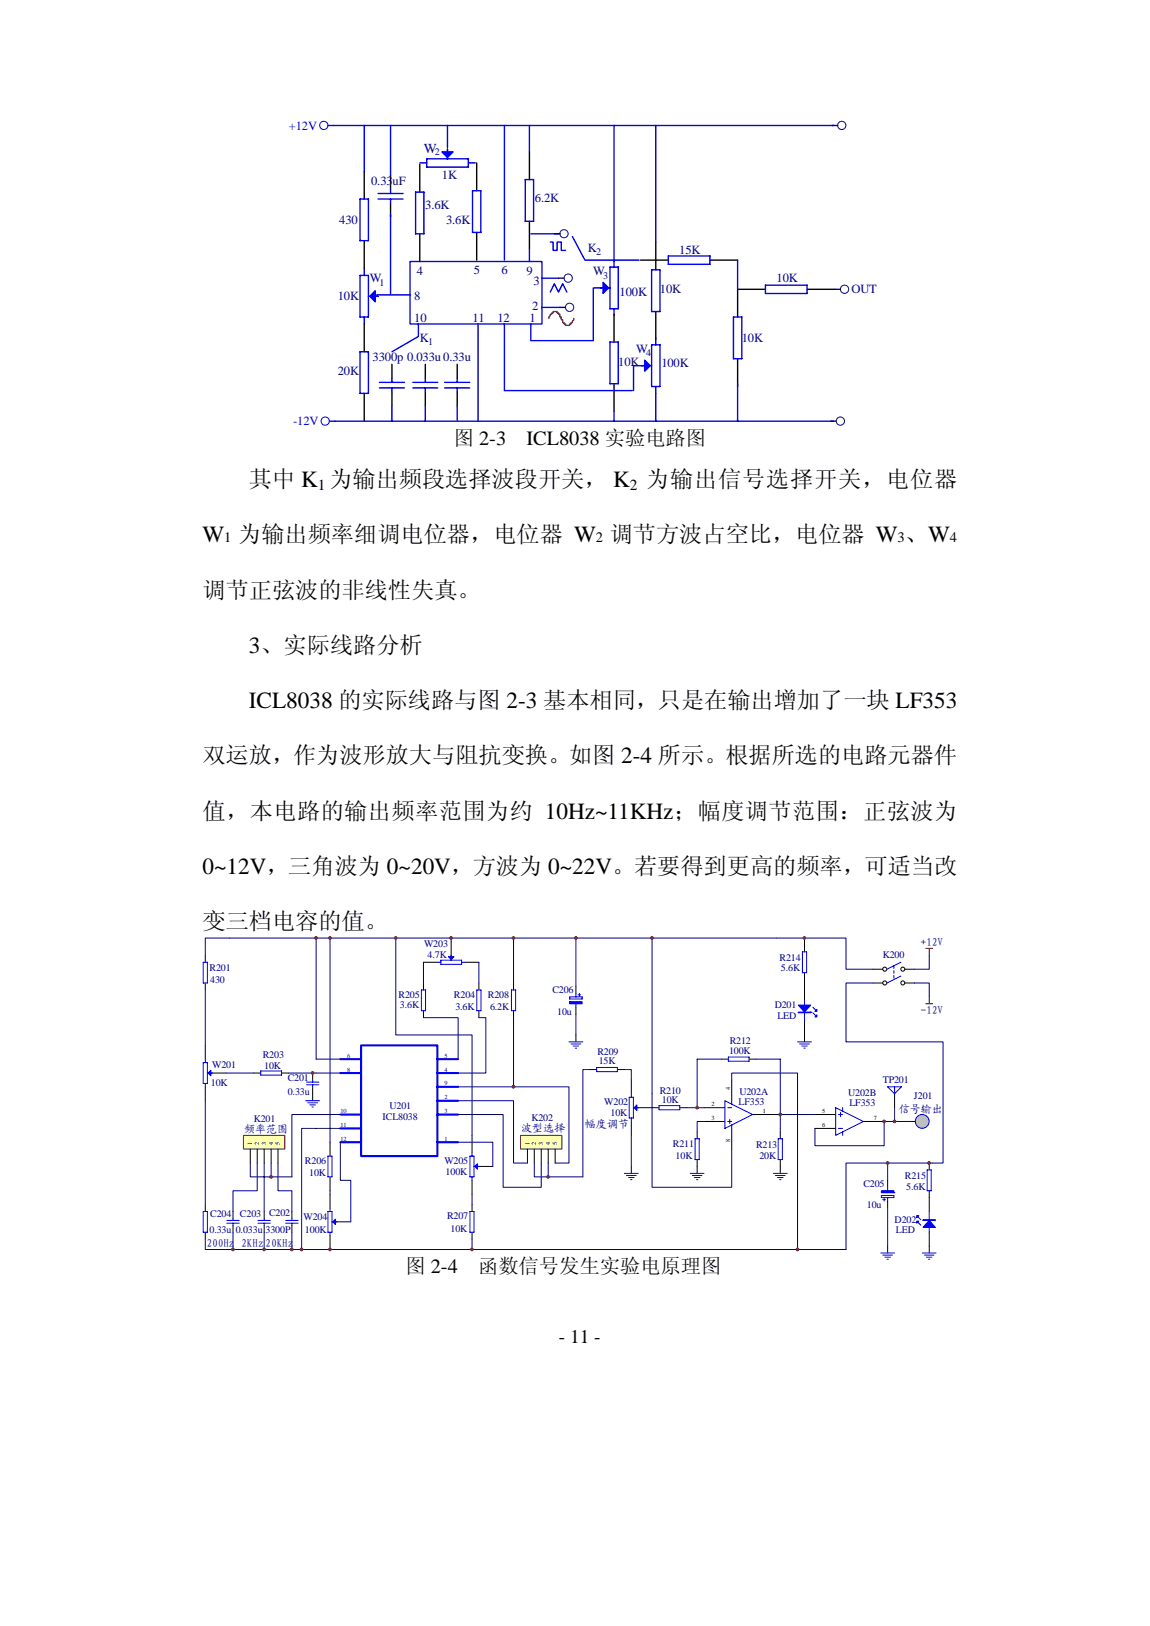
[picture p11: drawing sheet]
<svg xmlns="http://www.w3.org/2000/svg" width="210mm" height="297mm" viewBox="0 0 210 297" stroke-linecap="round" stroke-linejoin="round" font-family="sans-serif">
<g fill="none" stroke="#00f" stroke-width=".25">
<path d="M59.9 22.9h92.3M65.7 36.4h1.6v7.6h-1.6zM66.5 22.9v8.4M69 36.4h4.6M69 35.3h4.6M71.3 22.9v9.1M71.3 34.6v.7M71.3 36.4v.7M71.3 39.2v14.7M75.9 35.1h1.5v7.6h-1.5zM76.6 29.8h1.3M77.9 29h7.6v1.5h-7.6z"/>
<path d="M81.7 22.9v4.1M81.7 27.2v1.8M85.5 29.8h1.3M86.3 34.8h1.5v7.7h-1.5zM92.1 22.9v24.6M95.9 32.8h1.5v7.6h-1.5zM96.7 22.9v4.8M112.1 22.9v25.9M119.7 22.9v21.3M65.7 50.3h1.6v7.6h-1.6zM66.5 49v1.3M66.5 57.9v1.3"/>
<path d="M67.3 54.1h1.7M68.8 53.9h6.1M74.9 47.8h24.1v11.4h-24.1zM76.4 59.2v2.3l-4.8 2.8M92.1 59.2v12.2h23.3M96.7 45.5v2.3M96.9 42.7h5.3M99 50.8h3M99 56.2h3.2M100.5 53.4l.7-1.6 .8 1.6 .7-1.6 .8 1.6M100.5 44.2h.5v1.5h.7v-1.5h.8v1.5h.8M104.5 43.2l2.3 4.3h9.9"/>
<path d="M109.6 52.6h1.8M109.9 52.6h-1.6v9.6h-11.4v-3M111.4 48.8h1.5v7.6h-1.5zM112.1 56.4v1.3M119 49.3h1.5v7.6h-1.5zM122 46.8h7.6v1.5h-7.6zM133.9 57.9h1.5v7.6h-1.5zM134.7 47.5v5.4M139.8 52.1h7.6v1.5h-7.6zM60.2 76.9h92M65.7 64.3h1.6v7.6h-1.6zM69.3 70.9h4.6"/>
<path d="M69.3 69.8h4.6M71.6 69.1v.7M71.6 70.9v.7M71.6 74.1v2.8M75.4 70.9h4.5M75.4 69.8h4.5M77.7 69.1v.7M77.7 70.9v.7M77.7 74.1v2.8M81.2 70.9h4.6M81.2 69.8h4.6M83.5 69.1v.7"/>
<path d="M83.5 70.9v.7M83.5 74.1v2.6M111.4 62.5h1.5v7.6h-1.5zM112.1 75.2v1.7M119 66.8h-3.3v4.6M119 63h1.5v7.6h-1.5zM119.7 61.7v1.3M119.7 70.6v6.3M134.7 70.1v6.8"/>
</g>
<g fill="none" stroke="#000" stroke-width=".25">
<path d="M66.5 31.3v5.1M71.3 32v2.6M71.3 37.1v2.6M76.6 30v5.1M87 29.8v5M96.7 27.7v5.1M66.5 44v5M66.5 59.2v5.1M76.6 42.7v5.1M87 42.5v5M96.7 40.4v5.1M112.1 57.4v5.1"/>
<path d="M116.9 47.5h5.1M119.7 44.2v5.1M119.7 56.9v5.1M129.6 47.5h5.1M139.8 52.9h-5.1v5M147.4 52.9h5M66.5 71.9v5M71.6 66.5v2.6M71.6 71.6v2.5M77.7 66.5v2.6M77.7 71.6v2.5M83.5 66.5v2.6"/>
<path d="M83.5 71.6v2.5M112.1 70.1v5.1M134.7 65.5v5.1"/>
</g>
<g fill="#00f" stroke="#00f" stroke-width=".25">
<path d="M80.7 27.7h2l-1 1.1z"/>
<path d="M110.1 51.6l1 1-1 1z"/>
<path d="M117.7 65.8l1 1-1 1z"/>
<path d="M68.5 53.1v2l-1-1z"/>
</g>
<g fill="none" stroke="#000080" stroke-width=".18">
<circle cx="153.7" cy="22.9" r=".76"/>
<circle cx="103" cy="42.7" r=".75"/>
<circle cx="103.7" cy="50.8" r=".76"/>
<circle cx="104" cy="56.1" r=".76"/>
<circle cx="154.2" cy="52.8" r=".76"/>
<circle cx="153.4" cy="76.9" r=".76"/>
</g>
<path d="M151.9 22.9h1.1M87.3 59.2v17.7M101.2 42.7h1M102 50.8h1M102.2 56.2h1.1M152.4 52.9h1.1M151.7 76.9h1" fill="none" stroke="#000080" stroke-width=".25"/>
<path d="M100.2 58.2l.3-.8h.2v-.2h.3v-.3h.7v.3h.3v.2h.2v.5h.3v.5h.2v.5h.3v.3h.3v.2h.7v-.2h.3v-.3h.2l.3-.7" fill="none" stroke="#f00" stroke-width=".25"/>
<g fill="none" stroke="#00f" stroke-width=".18">
<path d="M37.1 175.8h.8v3.8h-.8zM47.6 195.6h3.8v.8h-3.8zM55.9 198.2h2.3M55.9 197.7h2.3M57.1 197.3v.4M57.1 198.2v.3M76.9 180.8h.8v3.8h-.8zM87.1 180.8h.7v3.8h-.7zM93.4 180.8h.7v3.8h-.7zM103.9 190.3h2.5M104 182.1h2.3v.4h-2.3zM104.3 190.7h1.7"/>
<path d="M104.6 191.1h1.1M105 191.5h.3M105.2 181.5v.6M105.2 183v1M105.5 181.7h.5M105.8 181.5v.5M108.9 195h3.8v.8h-3.8zM133 193.1h3.8v.8h-3.8zM145.6 190.3h2.6M146 190.7h1.8M146.4 191.1h1M146.8 191.5h.2"/>
<path d="M55.8 201.1h2.6M56.2 201.5h1.8M56.6 201.8h1M57 202.2h.2M114 214.4h2.5M114.4 214.7h1.8M114.8 215.1h1M115.1 215.5h.3M120.3 202h3.8v.7h-3.8zM126 214.4h2.5M126.4 214.7h1.8M126.8 215.1h1"/>
<path d="M126.9 208h.8v3.8h-.8zM127.2 215.5h.2M141.2 214.4h2.5M141.6 214.7h1.8M142 215.1h1M142.1 208h.8v3.8h-.8zM142.3 215.5h.3M160.9 218.4h2.3v.4h-2.3zM161.2 219.2h.5M161.4 218.9v.5M162.1 216.9v1M162.1 218.8v.6"/>
<path d="M169.3 213.7h.7v3.8h-.7zM37.1 221.3h.8v3.8h-.8zM41.4 223.5h2.3M41.4 222.9h2.3M42.5 222.6v.3M42.5 223.5v.3M47.1 223.5h2.3M47.1 222.9h2.3M48.2 222.6v.3M48.2 223.5v.3M52.2 223.5h2.2M52.2 222.9h2.2"/>
<path d="M53.3 222.6v.3M53.3 223.5v.3M85.8 221.3h.8v3.8h-.8zM160.8 228.9h2.5M161.2 229.3h1.8M161.6 229.7h1M161.9 230h.3M168.4 228.9h2.5M168.8 229.3h1.7M169.2 229.7h1M169.5 230h.3"/>
<circle cx="59.1" cy="22.9" r=".76"/>
<circle cx="59.4" cy="76.9" r=".76"/>
</g>
<g fill="none" stroke="#000" stroke-width=".18">
<path d="M37.5 174.5v1.3M37.5 179.6v1.2M77.3 179.6v1.2M87.4 179.6v1.2M93.8 179.6v1.2M46.3 196h1.3M51.4 196h1.3M57.1 196v1.3M57.1 198.5v2.6M77.3 184.6v1.3M87.4 184.6v1.3M93.8 184.6v1.3"/>
<path d="M105.2 180.2v1.3M105.2 184v1.3M105.2 189.1v1.2M107.7 195.4h1.2M112.7 195.4h1.3M131.7 193.5h1.3M136.8 193.5h1.2M146.9 189.1v1.2M115.3 213.1v1.3M119.1 202.4h1.2M124.1 202.4h1.3M127.3 206.8v1.2"/>
<path d="M127.3 211.8v2.6M142.5 206.8v1.2M142.5 211.8v2.6M162.1 215.6v1.3M162.1 219.4v1.3M169.7 212.5v1.2M169.7 217.5v1.3M37.5 220v1.3M37.5 225.1v1.3M42.5 221.3v1.3M42.5 223.8v1.3M48.2 221.3v1.3"/>
<path d="M48.2 223.8v1.3M53.3 221.3v1.3M53.3 223.8v1.3M86.2 220v1.3M86.2 225.1v1.3M162.1 227.6v1.3M169.7 227.6v1.3"/>
</g>
<g fill="#00f" stroke="#00f" stroke-width=".18">
<path d="M104 183v.4h2.3v-.4z" fill-rule="evenodd"/>
<path d="M160.9 217.5v.4h2.3v-.4z" fill-rule="evenodd"/>
</g>
<path d="M95.1 207.4h7.5v2.5h-7.5z" fill="#ffffb0"/>
<path d="M95 207.4h7.6v2.5h-7.6z" fill="none" stroke="#800000" stroke-width=".18"/>
<path d="M96.3 209.9v2.6M97.6 209.9v2.6M98.8 209.9v2.6M100.1 209.9v2.6M101.4 209.9v2.6" fill="none" stroke="#000" stroke-width=".18"/>
<path d="M44.5 207.4h7.5v2.5h-7.5z" fill="#ffffb0"/>
<path d="M169 173.2h1.3M169.7 173.2v1.3M169 183.4h1.3M169.7 182.1v1.3M44.4 207.4h7.6v2.5h-7.6z" fill="none" stroke="#800000" stroke-width=".18"/>
<g fill="none" stroke="#000" stroke-width=".18">
<path d="M77.3 175.8h2.6M82.4 172v2.5M84.9 175.8h2.5M159.4 177.1h1.8M159.4 179.6h1.8M165.2 177.1h1.8M165.2 179.6h1.8M37.5 191v2.5M37.5 198.5v2.6M38.8 196h2.5M115.3 197.3v2.5M146.9 180.2v2.6"/>
<path d="M146.9 186.5v2.6M45.7 209.9v2.6M47 209.9v2.6M48.2 209.9v2.6M49.5 209.9v2.6M50.8 209.9v2.6M86.2 208v2.6M86.2 215.6v2.5M87.4 213.1h2.6M115.3 204.9v2.5M116.5 202.4h2.6M169.7 218.8v2.5"/>
<path d="M169.7 225.1v2.5"/>
<circle cx="161.5" cy="177" r=".38"/>
<circle cx="161.5" cy="179.6" r=".38"/>
<circle cx="164.8" cy="177" r=".37"/>
<circle cx="164.8" cy="179.6" r=".37"/>
</g>
<g fill="none" stroke="#00f" stroke-width=".18">
<path d="M79.9 175.8h.6M80.5 175.4h3.8v.8h-3.8zM82.4 174.5v.9M84.3 175.8h.6M163.2 176.4v.5M163.2 177.3v.5M163.2 178.2v.5M164.5 175.8l-2.6 1.3M164.5 178.3l-2.6 1.3M37.1 194.1h.8v3.8h-.8zM37.5 193.5v.6M37.5 197.9v.6"/>
<path d="M37.9 196h.9M115.3 199.8v.6M146.9 182.8v3.7M148.4 185l.5 .5M148.4 184l.5 .5M85.8 211.2h.8v3.8h-.8zM86.2 210.6v.6M86.2 215v.6M86.6 213.1h.8M114.9 200.4h.8v3.8h-.8zM115.3 204.2v.7M115.7 202.4h.8"/>
<path d="M167.6 222.3l.5 .5M167.6 223.3l.5 .5M169.7 221.3v3.8"/>
</g>
<g fill="#00f" stroke="#00f" stroke-width=".18">
<path d="M81.9 174.8h1l-.5 .5z"/>
<path d="M38.5 195.5v1l-.5-.5z"/>
<path d="M115.8 202.4l.5-.6v1.1z"/>
<path d="M86.7 213.1l.5-.5v1z"/>
<path d="M145.8 183.6h2.2l-1.1 1.3z"/>
<path d="M149.2 185.4v.4h-.4z"/>
<path d="M149.2 184.4v.4h-.4z"/>
<path d="M169.7 222.9l1.1 1.3h-2.3z"/>
<path d="M167.4 222.1h.4l-.4 .4z"/>
<path d="M167.4 223.1h.4l-.4 .4z"/>
<path d="M145.8 184.9h2.2v.1h-2.2z" fill-rule="evenodd"/>
<path d="M168.5 222.8h2.3v.1h-2.3z" fill-rule="evenodd"/>
</g>
<circle cx="168.4" cy="204.9" r="1.26" fill="#c0c0c0" stroke="#00f" stroke-width=".18"/>
<g fill="none" stroke="#000" stroke-width=".18">
<path d="M146.9 171.4v2.5M146.9 177.7v2.5M133.6 197.3v3.8M163.3 199.8v2.6M60.3 208.7v2.5M60.3 215v2.5M60.3 218.1v2.6M128.5 204.9h3.9M128.5 202.4h3.9M133.6 206.1v3.8M137.4 203.6h3.8M148.8 203.6h3.8"/>
<path d="M148.8 206.1h3.8M157.6 204.9h3.8M60.3 225.7v2.6M61.5 223.2h2.6"/>
</g>
<g fill="none" stroke="#00f" stroke-width=".18">
<path d="M146.5 173.9h.8v3.8h-.8zM162.1 198.5h2.5l-1.3 1.3zM163.3 198.5v1.3M59.9 211.2h.7v3.8h-.7zM132.4 201.1l5 2.5-5 2.5zM132.9 202.4h.7M132.9 204.9h.7M133.2 204.5v.8M133.6 201.1v.6M133.6 205.5v.6M152.6 202.4l5 2.5-5 2.5zM153.1 206.1h.8"/>
<path d="M153.1 203.6h.8M153.5 203.2v.8M153.9 202.4v.6M153.9 206.8v.6M59.9 221.3h.7v3.8h-.7zM60.3 220.7v.6M60.3 225.1v.6M60.6 223.2h.9"/>
</g>
<g fill="none" stroke="#000080" stroke-width=".18">
<path d="M37.5 174.5v-3.1h117v5.7h4.9M57.7 171.4v22.1h4.4M60.3 171.4v37.3M72.3 171.4v17.7h13.9v18.9M77.3 175.8v3.8M82.4 171.4v.6M87.4 175.8v3.8M93.8 171.4v8.2M105.2 171.4v8.8M119.1 171.4v45.5h14.5v-7M159.4 179.6h-4.9v10.7h17.7v22.2h-17.7v15.8h-117v-1.9M167 179.6h2.7v2.5"/>
<path d="M169.7 174.5v2.6h-2.7M37.5 180.8v10.2M41.3 196h5M52.7 196h9.4M77.3 185.9h6.4v7.6M83.7 198.5h20.2v14h-2.5M87.4 185.9h1.3v10.1h-5M93.8 185.9v12.6M105.2 185.3v3.8M107.7 195.4h-1.3v19.6h-6.3M114 195.4h1.3v1.9M131.7 193.5h-4.4v8.9"/>
<path d="M133.6 197.3v-1.3h12v32.3M138 193.5h4.5v10.1h-1.3M37.5 201.1v18.9M47 212.5v5h-4.5v3.8M48.2 212.5v8.8M49.5 212.5v2.5M50.8 212.5v5h2.5v3.8M60.3 217.5v.6M62.1 203.6h-8.8v11.4h-7.6v-2.5M62.1 206.1h-7v22.2M62.1 208.7v6.9h2v7.6M83.7 208.7h6.3v4.4"/>
<path d="M83.7 201.1h10.1v11.4h2.5M83.7 203.6h8.2v13.3h6.9v-4.4M86.2 218.1v1.9M97.6 212.5v2.5h2.5v-2.5M115.3 207.4v5.7M125.4 202.4h3.1M128.5 204.9h-1.2v1.9M148.8 203.6h-6.3v3.2M162.1 212.5v3.1M163.3 202.4v2.5M167.1 204.9h-5.7v4.4h-12.6v-3.2M42.5 225.1v3.2"/>
<path d="M48.2 225.1v3.2M53.3 225.1v3.2M86.2 226.4v1.9M162.1 220.7v6.9"/>
</g>
<path d="M62.1 193.5h3.8M62.1 196h3.8M65.9 191h14v20.2h-14zM79.9 193.5h3.8M79.9 196h3.8M79.9 198.5h3.8M62.1 203.6h3.8M62.1 206.1h3.8M62.1 208.7h3.8M79.9 203.6h3.8M79.9 208.7h3.8M79.9 201.1h3.8" fill="none" stroke="#00f" stroke-width=".38"/>
<path d="M60.7 223.2l.6-.5v1z" fill="#00f" stroke="#00f" stroke-width=".18"/>
<g fill="#800000" stroke="#800000" stroke-width=".18">
<circle cx="49.5" cy="215" r=".24"/>
<circle cx="57.1" cy="196" r=".24"/>
<circle cx="100.1" cy="215" r=".24"/>
<circle cx="93.8" cy="198.5" r=".24"/>
<circle cx="127.3" cy="202.3" r=".24"/>
<circle cx="142.5" cy="203.6" r=".24"/>
<circle cx="161.4" cy="204.9" r=".24"/>
<circle cx="163.3" cy="204.9" r=".24"/>
<circle cx="42.5" cy="228.2" r=".24"/>
<circle cx="48.2" cy="228.2" r=".24"/>
<circle cx="53.3" cy="228.2" r=".24"/>
<circle cx="60.3" cy="228.2" r=".24"/>
<circle cx="86.2" cy="228.2" r=".24"/>
<circle cx="145.6" cy="228.2" r=".24"/>
<circle cx="162.1" cy="212.5" r=".24"/>
<circle cx="169.6" cy="212.5" r=".24"/>
<circle cx="57.7" cy="171.4" r=".24"/>
<circle cx="60.3" cy="171.4" r=".24"/>
<circle cx="72.3" cy="171.4" r=".24"/>
<circle cx="82.4" cy="171.4" r=".24"/>
<circle cx="93.8" cy="171.4" r=".24"/>
<circle cx="119.1" cy="171.4" r=".24"/>
<circle cx="105.1" cy="171.4" r=".24"/>
<circle cx="55.1" cy="228.2" r=".24"/>
<circle cx="146.9" cy="171.4" r=".24"/>
</g>
<g font-size="4.2">
<text x="45.4" y="89">其中 K 为输出频段选择波段开关， K</text>
<text x="118" y="89">为输出信号选择开关，电位器</text>
<text x="37" y="99.1">W 为输出频率细调电位器，电位器 W 调节方波占空比，电位器 W 、W</text>
<text x="37" y="109.2">调节正弦波的非线性失真。</text>
<text x="45.4" y="119.3">3、实际线路分析</text>
<text x="45.4" y="129.4">ICL8038 的实际线路与图 2-3 基本相同，只是在输出增加了一块 LF353</text>
<text x="37" y="139.4">双运放，作为波形放大与阻抗变换。如图 2-4 所示。根据所选的电路元器件</text>
<text x="37" y="149.5">值，本电路的输出频率范围为约 10Hz~11KHz；幅度调节范围：正弦波为</text>
<text x="37" y="159.6">0~12V，三角波为 0~20V，方波为 0~22V。若要得到更高的频率，可适当改</text>
<text x="37" y="169.7">变三档电容的值。</text>
</g>
<g font-size="3.7">
<text x="82.8" y="81.3">图 2-3</text>
<text x="96.1" y="81.3">ICL8038 实验电路图</text>
<text x="74" y="232.6">图 2-4</text>
<text x="87.3" y="232.6">函数信号发生实验电原理图</text>
</g>
<text font-size="3.5" x="102" y="245.4">- 11 -</text>
<g font-size="2.8">
<text x="58" y="89.5">1</text>
<text x="115" y="89.5">2</text>
</g>
<g font-size="2.6">
<text x="40.9" y="99.1">1</text>
<text x="108.8" y="99.1">2</text>
<text x="163.9" y="99.1">3</text>
<text x="173.4" y="99.1">4</text>
</g>
<text font-size="2.5" fill="#000080" x="77.4" y="27.9">W</text>
<g font-size="2.3" fill="#00f">
<text x="52.8" y="23.7">+12V</text>
<text x="53.5" y="77.7">-12V</text>
</g>
<g font-size="2.3" fill="#000080">
<text x="67.8" y="33.8">0.33uF</text>
<text x="80.7" y="32.8">1K</text>
<text x="61.9" y="40.9">430</text>
<text x="77.7" y="38.1">3.6K</text>
<text x="81.4" y="40.9">3.6K</text>
<text x="97.7" y="36.9">6.2K</text>
<text x="107.3" y="46">K</text>
<text x="124" y="46.5">15K</text>
<text x="67.5" y="51.6">W</text>
<text x="76.1" y="50.3">4</text>
<text x="86.5" y="50">5</text>
<text x="91.6" y="50">6</text>
<text x="96.2" y="50.3">9</text>
<text x="97.4" y="52.1">3</text>
<text x="108.3" y="50.3">W</text>
<text x="120.5" y="53.6">10K</text>
<text x="141.8" y="51.6">10K</text>
<text x="155.5" y="53.6">OUT</text>
<text x="61.7" y="54.9">10K</text>
<text x="75.6" y="58.9">10</text>
<text x="75.6" y="54.9">8</text>
<text x="86.3" y="58.9">11</text>
<text x="90.8" y="58.9">12</text>
<text x="96.7" y="58.9">1</text>
<text x="97.2" y="56.6">2</text>
<text x="113.1" y="54.1">100K</text>
<text x="76.6" y="62.5">K</text>
<text x="116.2" y="64.5">W</text>
<text x="135.4" y="62.5">10K</text>
<text x="61.7" y="68.6">20K</text>
<text x="68" y="66">3300p 0.033u 0.33u</text>
<text x="112.9" y="66.8">10K</text>
<text x="120.8" y="67">100K</text>
</g>
<g font-size="2" fill="#000080">
<text x="168.1" y="172.7">+12V</text>
<text x="168.1" y="185.3">-12V</text>
<text x="164.1" y="203.3">信号输出</text>
<text x="44.6" y="207">频率范围</text>
<text x="95.2" y="206.9">波型选择</text>
<text x="106.8" y="206.1">幅度调节</text>
<text x="37.7" y="227.7">200Hz 2KHz 20KHz</text>
</g>
<g font-size="1.8" fill="#000080">
<text x="79.4" y="28.3">2</text>
<text x="108.8" y="46.6">2</text>
<text x="69.3" y="52.2">1</text>
<text x="110.1" y="50.9">3</text>
<text x="78.2" y="63.1">1</text>
<text x="118" y="65.1">4</text>
<text x="77.4" y="173.1">W203</text>
<text x="38.2" y="177.4">R201</text>
<text x="38.4" y="179.7">430</text>
<text x="78.1" y="175">4.7K</text>
<text x="142.3" y="175.5">R214</text>
<text x="142.6" y="177.4">5.6K</text>
<text x="161.2" y="175">K200</text>
<text x="72.8" y="182.3">R205</text>
<text x="73" y="184.2">3.6K</text>
<text x="82.9" y="182.3">R204</text>
<text x="83.1" y="184.5">3.6K</text>
<text x="89.1" y="182.3">R208</text>
<text x="89.5" y="184.5">6.2K</text>
<text x="100.9" y="181.3">C206</text>
<text x="101.7" y="185.5">10u</text>
<text x="141.5" y="184.2">D201</text>
<text x="133.2" y="190.8">R212</text>
<text x="142" y="186.1">LED</text>
<text x="38.8" y="195.1">W201</text>
<text x="48" y="193.2">R203</text>
<text x="48.2" y="195.2">10K</text>
<text x="52.5" y="197.5">C201</text>
<text x="109.1" y="192.8">R209</text>
<text x="109.3" y="194.5">15K</text>
<text x="133.1" y="192.6">100K</text>
<text x="161.2" y="197.9">TP201</text>
<text x="38.5" y="198.4">10K</text>
<text x="52.5" y="200">0.33u</text>
<text x="71.1" y="202.5">U201</text>
<text x="110.3" y="201.9">W202</text>
<text x="111.5" y="203.8">10K</text>
<text x="120.5" y="199.8">R210</text>
<text x="120.8" y="201.4">10K</text>
<text x="134.9" y="201.9">LF353</text>
<text x="135" y="200">U202A</text>
<text x="154.9" y="200.3">U202B</text>
<text x="155.1" y="202.1">LF353</text>
<text x="166.9" y="200.8">J201</text>
<text x="46.3" y="205">K201</text>
<text x="69.9" y="204.6">ICL8038</text>
<text x="97" y="204.8">K202</text>
<text x="122.9" y="209.5">R211</text>
<text x="138" y="209.6">R213</text>
<text x="55.7" y="212.7">R206</text>
<text x="56.5" y="214.8">10K</text>
<text x="81.1" y="212.7">W205</text>
<text x="81.4" y="214.7">100K</text>
<text x="123.4" y="211.7">10K</text>
<text x="138.7" y="211.7">20K</text>
<text x="165.2" y="215.3">R215</text>
<text x="157.6" y="216.9">C205</text>
<text x="158.3" y="220.6">10u</text>
<text x="165.5" y="217.4">5.6K</text>
<text x="38.2" y="225.3">0.33u</text>
<text x="38.4" y="222.4">C204</text>
<text x="43.1" y="225.3">0.033u</text>
<text x="43.8" y="222.3">C203</text>
<text x="48.5" y="225.3">3300P</text>
<text x="49.1" y="222.2">C202</text>
<text x="55.4" y="222.9">W204</text>
<text x="55.7" y="225.2">100K</text>
<text x="81.6" y="222.8">R207</text>
<text x="82.3" y="225.1">10K</text>
<text x="163.3" y="223.4">D202</text>
<text x="163.6" y="225.3">LED</text>
</g>
<g font-size="1.1" fill="#000080">
<text x="63.4" y="193.2">6</text>
<text x="63.4" y="195.7">8</text>
<text x="81.1" y="195.7">4</text>
<text x="81.1" y="193.2">5</text>
<text x="62.1" y="203.3">10</text>
<text x="81.1" y="200.8">2</text>
<text x="81.1" y="203.3">3</text>
<text x="81.1" y="198.3">9</text>
<text x="62.1" y="205.9">11</text>
<text x="62.1" y="208.4">12</text>
<text x="81.1" y="208.4">1</text>
</g>
<g font-size="1.1">
<text x="129.9" y="202.1">2</text>
<text x="133.3" y="199.2" transform="rotate(-90 133.3 199.2)">4</text>
<text x="139.3" y="203.3">1</text>
<text x="150.1" y="203.3">5</text>
<text x="46.1" y="209.2" transform="rotate(-90 46.1 209.2)">1</text>
<text x="47.3" y="209.2" transform="rotate(-90 47.3 209.2)">2</text>
<text x="48.6" y="209.2" transform="rotate(-90 48.6 209.2)">3</text>
<text x="49.9" y="209.2" transform="rotate(-90 49.9 209.2)">4</text>
<text x="51.1" y="209.2" transform="rotate(-90 51.1 209.2)">5</text>
<text x="96.7" y="209.2" transform="rotate(-90 96.7 209.2)">1</text>
<text x="97.9" y="209.2" transform="rotate(-90 97.9 209.2)">2</text>
<text x="99.2" y="209.2" transform="rotate(-90 99.2 209.2)">3</text>
<text x="100.5" y="209.2" transform="rotate(-90 100.5 209.2)">4</text>
<text x="101.7" y="209.2" transform="rotate(-90 101.7 209.2)">5</text>
<text x="129.9" y="204.6">3</text>
<text x="133.3" y="208.6" transform="rotate(-90 133.3 208.6)">8</text>
<text x="150.1" y="205.9">6</text>
<text x="159.5" y="204.6">7</text>
</g>
</svg>
